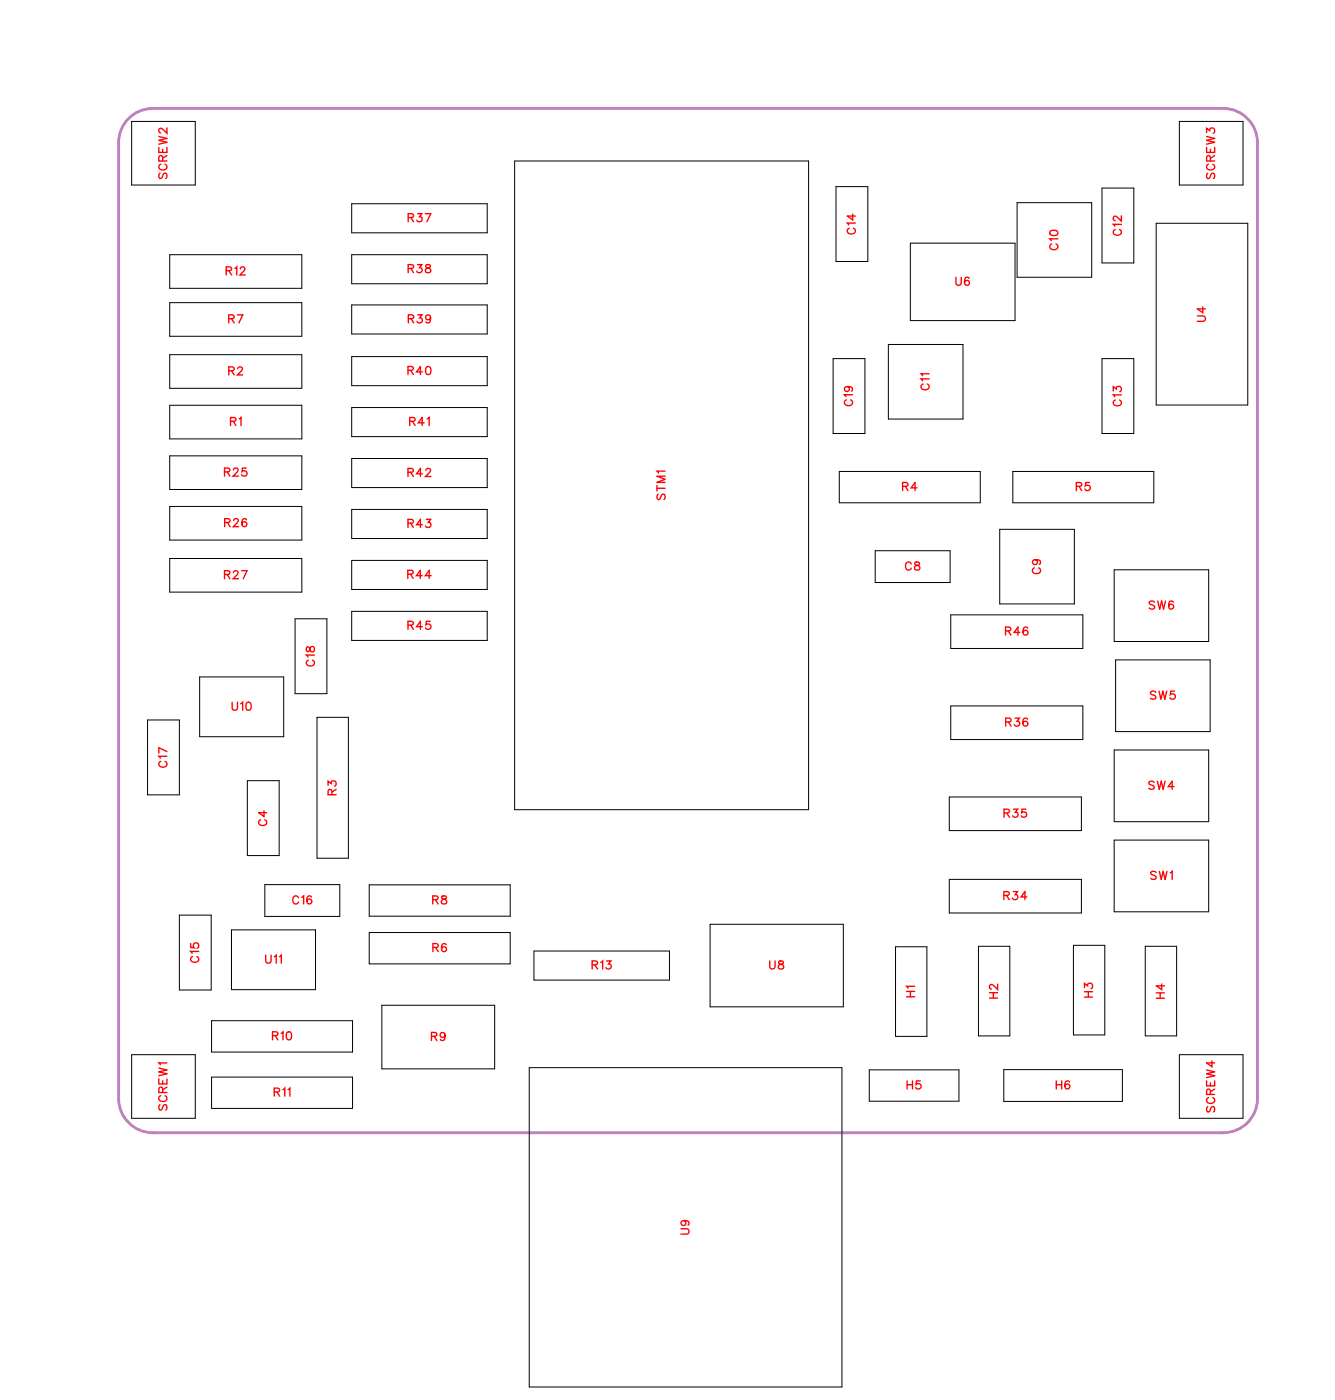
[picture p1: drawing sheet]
<svg xmlns="http://www.w3.org/2000/svg" width="117mm" height="123mm" viewBox="0 0 117 123" stroke-linecap="round" stroke-linejoin="round" font-family="sans-serif">
<path d="M11.1 10.7a2.99 2.99 0 0 1 2.3-1.2h94a3 3 0 0 1 3 3v84a3 3 0 0 1-3 3h-94a3 3 0 0 1-3-3v-84l.1-.7 .2-.6z" fill="none" stroke="#bf80bf" stroke-width=".25"/>
<g fill="none" stroke="#000" stroke-width=".09">
<path d="M11.6 10.7h5.5v5.6h-5.5zM30.9 17.9h11.9v2.6h-11.9zM45.2 14.1h25.8v57h-25.8zM73.4 16.4h2.8v6.6h-2.8zM89.3 17.8h6.6v6.6h-6.6zM96.8 16.5h2.8v6.6h-2.8zM101.5 19.6h8.1v16h-8.1zM103.6 10.7h5.5v5.6h-5.5zM14.9 22.4h11.6v2.9h-11.6zM14.9 26.6h11.6v2.9h-11.6zM14.9 31.2h11.6v2.9h-11.6zM14.9 35.6h11.6v3h-11.6z"/>
<path d="M30.9 22.4h11.9v2.5h-11.9zM30.9 26.8h11.9v2.5h-11.9zM30.9 31.3h11.9v2.6h-11.9zM30.9 35.8h11.9v2.6h-11.9zM73.2 31.5h2.7v6.6h-2.7zM78 30.3h6.6v6.5h-6.6zM79.9 21.4h9.2v6.8h-9.2zM96.8 31.5h2.8v6.6h-2.8zM14.9 40.1h11.6v2.9h-11.6zM14.9 44.5h11.6v3h-11.6zM14.9 49.1h11.6v2.9h-11.6zM17.5 59.5h7.4v5.2h-7.4z"/>
<path d="M25.9 54.4h2.8v6.6h-2.8zM30.9 40.3h11.9v2.5h-11.9zM30.9 44.8h11.9v2.5h-11.9zM30.9 49.2h11.9v2.6h-11.9zM30.9 53.7h11.9v2.6h-11.9zM73.7 41.4h12.4v2.8h-12.4zM76.8 48.4h6.6v2.8h-6.6zM83.5 54h11.6v3h-11.6zM87.8 46.5h6.5v6.6h-6.5zM88.9 41.4h12.4v2.8h-12.4zM97.8 50.1h8.3v6.3h-8.3zM98 58h8.3v6.3h-8.3z"/>
<path d="M13 63.3h2.8v6.5h-2.8zM21.7 68.6h2.8v6.6h-2.8zM23.3 77.7h6.5v2.8h-6.5zM27.8 63h2.8v12.4h-2.8zM32.4 77.7h12.4v2.8h-12.4zM83.4 70h11.6v3h-11.6zM83.4 77.3h11.6v2.9h-11.6zM83.5 62h11.6v3h-11.6zM97.8 65.9h8.3v6.3h-8.3zM97.8 73.8h8.3v6.3h-8.3zM11.6 92.7h5.5v5.6h-5.5zM15.8 80.4h2.7v6.6h-2.7z"/>
<path d="M18.6 89.7h12.4v2.7h-12.4zM18.6 94.6h12.4v2.8h-12.4zM20.3 81.7h7.4v5.3h-7.4zM32.4 81.9h12.4v2.8h-12.4zM33.5 88.3h9.9v5.6h-9.9zM46.5 93.8h27.4v28.1h-27.4zM46.9 83.6h11.9v2.5h-11.9zM62.4 81.2h11.7v7.3h-11.7zM76.3 94h7.9v2.8h-7.9zM78.6 83.2h2.8v7.9h-2.8zM85.9 83.1h2.8v7.9h-2.8zM88.1 94h10.5v2.8h-10.5z"/>
<path d="M94.3 83.1h2.7v7.8h-2.7zM100.6 83.1h2.7v7.9h-2.7zM103.6 92.7h5.5v5.6h-5.5z"/>
</g>
<g fill="none" stroke="#f00" stroke-width=".12">
<path d="M13.9 13v.4h.8v-.4M13.9 12l.8 .2-.8 .1 .8 .2-.8 .2M14 15.2l-.1 .2 .1 .3 .2-.1 .2-.3 .2-.1 .1 .2-.1 .3M14.1 14.4a.26 .26 0 0 0-.2 .3 .26 .26 0 0 0 .3 .2h.2a.26 .26 0 0 0 .3-.2 .26 .26 0 0 0-.2-.3M14.3 14.1v-.4h-.3l-.1 .4h.8M14.3 13.1v.3M14.7 11.2v.5l-.4-.3-.2-.1-.2 .1v.1l.2 .2M14.7 13.7l-.4 .2M35.8 19.1h.4l.1-.2-.2-.1h-.3v.7M36.1 19.1l.2 .4M36.7 18.8h.3l-.2 .2a.24 .24 0 0 1 .2 .4 .24 .24 0 0 1-.4-.1M37.4 18.8h.4l-.3 .7"/>
<path d="M74.9 18.8v.5l-.5-.3h.7M75.1 19.6h-.7l.1 .2M98.5 19.7h-.7l.1 .2M98.5 19v.4l-.4-.3-.2-.1-.1 .1v.2l.1 .1M105.9 11.6v-.3l.3 .2a.24 .24 0 0 1 .4-.2 .24 .24 0 0 1-.1 .4M105.9 13v.4h.8v-.4M105.9 12l.8 .2-.8 .1 .8 .2-.8 .2M106 15.2l-.1 .2 .1 .3 .2-.1 .2-.3 .2-.1 .1 .2-.1 .3M106.1 14.4a.26 .26 0 0 0-.2 .3 .26 .26 0 0 0 .3 .2h.2a.26 .26 0 0 0 .3-.2 .26 .26 0 0 0-.2-.3M106.3 14.1v-.4h-.3l-.1 .4h.8M106.3 13.1v.3M106.7 13.7l-.4 .2"/>
<path d="M19.9 23.8h.4v-.2l-.1-.1h-.3v.7M20.1 32.6l.4-.1 .1-.1-.2-.2h-.3v.7M20.1 28h.4l.1-.2-.2-.1h-.3v.7M20.1 23.8l.2 .4M20.2 37h.4l.1-.2-.2-.1h-.3v.7M20.3 32.6l.3 .3M20.3 28l.3 .4M20.5 37l.2 .4M20.6 23.6l.2-.1v.7M20.8 27.7h.5l-.3 .7M20.9 32.4l.1-.2h.1l.2 .2-.1 .2-.4 .3h.5M21 36.8l.2-.1v.7"/>
<path d="M21.1 23.6l.1-.1h.2l.1 .1-.1 .2-.3 .4h.4M35.8 32.5h.4l.1-.2-.2-.1h-.3v.7M35.8 23.6h.4l.1-.2-.2-.1h-.3v.7M35.9 28h.4v-.2l-.1-.1h-.3v.7M36 37h.4l.1-.2-.2-.1h-.3v.7M36.1 32.5l.2 .4M36.1 23.6l.2 .4M36.1 28l.2 .4M36.2 37l.3 .4M36.7 23.3h.3l-.2 .2a.24 .24 0 0 1 .2 .4 .24 .24 0 0 1-.4-.1M36.7 27.7h.4l-.3 .2a.24 .24 0 0 1 .2 .4 .24 .24 0 0 1-.4-.1M37.1 32.7h-.5l.3-.5v.7"/>
<path d="M37.2 37.2h-.5l.4-.5v.7M37.4 23.3v.2l.3 .1 .1 .1a.24 .24 0 0 1-.2 .3 .24 .24 0 0 1-.2-.3l.4-.3v-.1zM37.5 32.2h.1a.37 .37 0 0 1 .2 .4 .37 .37 0 0 1-.2 .3 .45 .45 0 0 1-.1-.7zM37.5 36.8l.2-.1v.7M37.8 27.9a.22 .22 0 0 1-.3 .2 .22 .22 0 0 1-.1-.4 .22 .22 0 0 1 .4 .1v.1a.34 .34 0 0 1-.3 .5l-.1-.1M74.3 35.1a.26 .26 0 0 0-.2 .3 .26 .26 0 0 0 .3 .2h.2a.26 .26 0 0 0 .3-.2 .26 .26 0 0 0-.2-.3M74.4 34a.22 .22 0 0 1 .2 .3 .22 .22 0 0 1-.4 .1 .22 .22 0 0 1 0-.4h.2a.34 .34 0 0 1 .5 .2l-.1 .2M74.6 20.1a.26 .26 0 0 0-.2 .3 .26 .26 0 0 0 .3 .2h.1a.26 .26 0 0 0 .3-.3 .26 .26 0 0 0-.2-.2M74.9 34.7h-.8l.2 .2M81 33.7a.26 .26 0 0 0-.1 .3 .26 .26 0 0 0 .2 .2h.2a.26 .26 0 0 0 .3-.2 .26 .26 0 0 0-.2-.3M81.6 33.3h-.7l.1 .2M81.6 32.8h-.7l.1 .2"/>
<path d="M83.9 24.4v.5l.2 .2 .3-.1v-.6M85.1 24.5v-.1a.35 .35 0 0 0-.5 .2 .35 .35 0 0 0 .3 .5 .22 .22 0 0 0 .2-.2 .22 .22 0 0 0-.2-.3 .22 .22 0 0 0-.2 .2M92.2 20.3l.3-.1a.3 .3 0 0 1 .4 .3 .38 .38 0 0 1-.4 .2 .38 .38 0 0 1-.3-.3zM92.3 21.4a.26 .26 0 0 0-.1 .3 .26 .26 0 0 0 .3 .2h.1a.26 .26 0 0 0 .3-.2 .26 .26 0 0 0-.2-.3M92.9 21h-.7l.1 .2M97.8 34.3v-.3l.2 .2a.24 .24 0 0 1 .4-.2 .24 .24 0 0 1-.1 .4M97.9 20.2a.26 .26 0 0 0-.1 .3 .26 .26 0 0 0 .2 .2h.2a.26 .26 0 0 0 .3-.2 .26 .26 0 0 0-.2-.3M97.9 35.1a.26 .26 0 0 0-.1 .3 .26 .26 0 0 0 .2 .3h.2a.26 .26 0 0 0 .3-.3 .26 .26 0 0 0-.2-.3M98.5 34.7h-.7l.1 .2M105.1 27.8h.5l.2 .2-.1 .2h-.6M105.6 27v.5l-.5-.4h.7M19.7 41.5l.4-.1 .1-.1-.2-.2h-.3v.7"/>
<path d="M19.7 50.5l.4-.1 .1-.1-.2-.2h-.3v.8M19.7 45.9h.4l.1-.2-.2-.1h-.3v.7M19.9 41.5l.3 .3M19.9 50.5l.3 .4M20 45.9l.2 .4M20.5 41.3l.1-.2h.2l.1 .2-.1 .2-.3 .3h.4M20.5 50.3l.1-.2h.2l.1 .2-.1 .2-.3 .4h.4M20.5 45.7l.2-.1h.1l.1 .1-.1 .2-.3 .4h.5M21.2 50.1h.5l-.3 .8M21.6 41.1h-.3v.3a.25 .25 0 0 1 .3 0 .25 .25 0 0 1 0 .4 .25 .25 0 0 1-.4-.1M21.6 45.7v-.1a.35 .35 0 0 0-.4 .3 .35 .35 0 0 0 .2 .4 .22 .22 0 0 0 .3-.2 .22 .22 0 0 0-.2-.3 .22 .22 0 0 0-.3 .2M26.9 56.9v.3h.2l.3-.4a.24 .24 0 0 1 .2 .2 .24 .24 0 0 1-.2 .3l-.2-.1-.1-.3z"/>
<path d="M27.1 58a.26 .26 0 0 0-.2 .3 .26 .26 0 0 0 .3 .2h.1a.26 .26 0 0 0 .3-.2 .26 .26 0 0 0-.2-.3M27.6 57.6h-.7l.1 .1M35.8 50.4h.4l.1-.2-.2-.1h-.3v.7M35.8 41.5h.4l.1-.2-.2-.1h-.3v.7M35.8 46l.4-.1 .1-.1-.2-.2h-.3v.7M35.8 54.9h.4l.1-.2-.2-.1h-.3v.7M36 50.4l.3 .4M36.1 41.5l.2 .4M36.1 46l.2 .3M36.1 54.9l.2 .4M37.1 50.6h-.5l.3-.5v.7M37.1 41.6h-.5l.3-.4v.7"/>
<path d="M37.1 46.1h-.5l.3-.5v.7M37.1 55.1h-.5l.3-.5v.7M37.4 41.3l.1-.1h.2l.1 .1-.1 .2-.3 .4h.4M37.4 45.6h.4l-.2 .3a.24 .24 0 0 1 .2 .4 .24 .24 0 0 1-.4-.1M37.8 54.6h-.4v.3a.25 .25 0 0 1 .4 0 .25 .25 0 0 1-.1 .4 .25 .25 0 0 1-.3-.1M37.9 50.6h-.5l.3-.5v.7M57.7 42.9h.7M57.7 42.7v.4M57.8 43.4l-.1 .2 .1 .3 .2-.1 .2-.4h.1l.1 .2-.1 .3M58.4 41.4h-.7l.1 .2M58.4 41.8h-.7l.7 .3-.7 .3h.7M79.3 42.7h.4v-.2l-.1-.1h-.3v.7"/>
<path d="M79.5 42.7l.2 .4M80 49.6a.26 .26 0 0 0-.3-.2 .26 .26 0 0 0-.2 .3v.1a.26 .26 0 0 0 .2 .3 .26 .26 0 0 0 .3-.2M80.4 49.4v.2l.3 .1 .1 .2a.24 .24 0 0 1-.3 .2 .24 .24 0 0 1-.2-.2l.4-.3v-.2zM80.5 42.9h-.5l.3-.5v.7M88.3 55.4h.4l.1-.2-.2-.1h-.3v.7M88.5 55.4l.3 .4M89.6 55.6h-.6l.4-.5v.7M90.2 55.2v-.1a.35 .35 0 0 0-.4 .3 .35 .35 0 0 0 .2 .4 .22 .22 0 0 0 .3-.2 .22 .22 0 0 0-.2-.2 .22 .22 0 0 0-.3 .2M90.8 49.9a.26 .26 0 0 0-.1 .3 .26 .26 0 0 0 .2 .2h.2a.26 .26 0 0 0 .3-.2 .26 .26 0 0 0-.2-.3M90.9 49.2a.22 .22 0 0 1 .2 .3 .22 .22 0 0 1-.4 .1 .22 .22 0 0 1 .1-.4h.1a.34 .34 0 0 1 .5 .2l-.1 .2M94.5 42.7h.4l.1-.2-.2-.1h-.3v.7M94.7 42.7l.3 .4"/>
<path d="M95.7 42.4h-.4v.3a.25 .25 0 0 1 .4 0 .25 .25 0 0 1-.1 .4 .25 .25 0 0 1-.3-.1M101.4 52.9l-.2-.1-.3 .1 .1 .2 .3 .1 .1 .2-.2 .1-.3-.1M101.7 52.8l.1 .7 .2-.7 .2 .7 .1-.7M103 52.9v-.1a.35 .35 0 0 0-.4 .3 .35 .35 0 0 0 .2 .4 .22 .22 0 0 0 .3-.2 .22 .22 0 0 0-.2-.2 .22 .22 0 0 0-.3 .2M14.1 66.9a.26 .26 0 0 0-.2 .3 .26 .26 0 0 0 .3 .2h.2a.26 .26 0 0 0 .3-.2 .26 .26 0 0 0-.2-.3M14.7 66.4h-.8l.2 .2M14.7 66l-.8-.3v.5M20.4 61.7v.5l.2 .2 .2-.1 .1-.6M21.1 61.8l.2-.1v.7M21.7 61.7h.1a.37 .37 0 0 1 .3 .4 .37 .37 0 0 1-.3 .3 .45 .45 0 0 1-.1-.7zM22.9 72a.26 .26 0 0 0-.2 .3 .26 .26 0 0 0 .3 .2h.1a.26 .26 0 0 0 .3-.2 .26 .26 0 0 0-.1-.3M23.2 71.2v.5l-.5-.3h.7"/>
<path d="M26.2 78.9a.26 .26 0 0 0-.3-.2 .26 .26 0 0 0-.2 .3v.2a.26 .26 0 0 0 .2 .2 .26 .26 0 0 0 .3-.1M26.5 78.9l.2-.2v.7M27.3 78.8a.35 .35 0 0 0-.4 .2 .35 .35 0 0 0 .2 .4 .22 .22 0 0 0 .3-.2 .22 .22 0 0 0-.2-.2 .22 .22 0 0 0-.3 .2M28.8 69v-.4l.3 .2a.24 .24 0 0 1 .4-.1 .24 .24 0 0 1-.1 .4M29.1 69.8v-.4h-.2l-.1 .1v.3h.7M29.5 69.4l-.4 .2M38 79.1l.4-.1 .1-.1-.2-.2h-.3v.7M38.2 79.1l.3 .3M38.8 78.8v.2l.3 .1 .1 .1a.24 .24 0 0 1-.2 .2 .24 .24 0 0 1-.2-.2l.4-.3v-.1zM88.1 78.7l.5-.1v-.1l-.1-.2h-.4v.7M88.2 71.4h.4v-.2l-.1-.1h-.3v.7M88.3 63.4h.4l.1-.2-.2-.1h-.3v.7"/>
<path d="M88.4 78.7l.2 .3M88.4 71.4l.2 .4M88.5 63.4l.3 .4M89 78.3h.3l-.2 .3a.24 .24 0 0 1 .2 .4 .24 .24 0 0 1-.4-.1M89 71.1h.4l-.2 .3a.24 .24 0 0 1 .1 .4 .24 .24 0 0 1-.4-.1M89.1 63.1h.4l-.2 .3a.24 .24 0 0 1 .2 .3 .24 .24 0 0 1-.4 0M90.1 71.1h-.4v.3a.25 .25 0 0 1 .4 0 .25 .25 0 0 1-.1 .4 .25 .25 0 0 1-.3-.1M90.2 78.8h-.5l.3-.5v.7M90.2 63.2v-.1a.35 .35 0 0 0-.4 .3 .35 .35 0 0 0 .2 .4 .22 .22 0 0 0 .3-.2 .22 .22 0 0 0-.2-.2 .22 .22 0 0 0-.3 .2M101.3 68.7l-.1-.1-.3 .1v.2l.4 .3v.1l-.1 .1-.3-.1M101.5 60.8l-.2-.1-.3 .1 .1 .2 .4 .2v.1l-.2 .1-.3-.1M101.5 76.7l-.2-.1-.3 .1 .1 .1 .4 .2v.2l-.2 .1-.3-.1"/>
<path d="M101.6 68.6l.2 .8 .2-.8 .1 .8 .2-.8M101.8 60.7l.1 .7 .2-.7 .2 .7 .1-.7M101.8 76.6l.2 .7 .1-.7 .2 .7 .2-.7M102.8 76.7l.1-.1v.7M103.1 69.1h-.5l.3-.5v.8M103.1 60.7h-.3v.3a.25 .25 0 0 1 .3 0 .25 .25 0 0 1 0 .4 .25 .25 0 0 1-.4-.1M13.9 94.8v.4h.8v-.4M13.9 93.8l.8 .2-.8 .2 .8 .1-.8 .2M14 97.1l-.1 .1 .1 .3h.2l.2-.4h.2l.1 .1-.1 .3M14.1 96.3a.26 .26 0 0 0-.2 .3 .26 .26 0 0 0 .3 .2h.2a.26 .26 0 0 0 .3-.2 .26 .26 0 0 0-.2-.3M14.3 96v-.4h-.3l-.1 .4h.8M14.3 95v.2"/>
<path d="M14.7 93.4h-.8l.2 .2M14.7 95.5l-.4 .3M16.7 82.9v.3l.3 .1a.25 .25 0 0 1 0-.4 .25 .25 0 0 1 .4 0 .25 .25 0 0 1-.1 .4M16.9 84a.26 .26 0 0 0-.2 .3 .26 .26 0 0 0 .3 .2h.2a.26 .26 0 0 0 .3-.2 .26 .26 0 0 0-.2-.3M17.5 83.6h-.8l.2 .2M23.3 83.9v.5l.2 .2 .3-.1v-.6M23.9 91h.4l.1-.2-.2-.1h-.3v.7M24.1 95.9h.4l.1-.2-.2-.1h-.3v.7M24.1 84.1l.2-.2v.7M24.2 91l.2 .4M24.3 95.9l.3 .4M24.5 84.1l.2-.2v.7"/>
<path d="M24.7 90.8l.2-.1v.7M24.8 95.7l.2-.1v.7M25.2 90.7h.1a.37 .37 0 0 1 .3 .3 .37 .37 0 0 1-.3 .4 .45 .45 0 0 1-.1-.7zM25.3 95.7l.2-.1v.7M37.9 91.1l.4-.1 .1-.1-.2-.2h-.3v.7M38 83.2h.4l.1-.2-.2-.1h-.3v.7M38.1 91.1l.3 .3M38.3 83.2l.2 .4M39.1 91a.22 .22 0 0 1-.3 .1 .22 .22 0 0 1-.1-.3 .22 .22 0 0 1 .3 0l.1 .2a.34 .34 0 0 1-.3 .4l-.1-.1M39.2 83l-.1-.1a.35 .35 0 0 0-.4 .3 .35 .35 0 0 0 .3 .4 .22 .22 0 0 0 .2-.2 .22 .22 0 0 0-.2-.2 .22 .22 0 0 0-.2 .2M52 84.8l.4-.1 .1-.1-.2-.2h-.3v.7M52.2 84.8l.3 .3"/>
<path d="M52.8 84.6l.1-.2v.7M53.3 84.4h.3l-.2 .3a.24 .24 0 0 1 .2 .4 .24 .24 0 0 1-.4-.1M67.6 84.4v.5l.2 .2 .2-.1 .1-.6M68.4 84.5v.2l.3 .1 .1 .1a.24 .24 0 0 1-.2 .3 .24 .24 0 0 1-.3-.3l.5-.3-.1-.1zM79.6 87.6h.7M79.6 87.1h.7M79.7 95v.7M79.7 95.3h.4M79.9 87.1v.5M80.1 95v.7M80.3 86.7h-.7l.1 .1M80.8 95h-.3l-.1 .3a.25 .25 0 0 1 .4 0 .25 .25 0 0 1 0 .3 .25 .25 0 0 1-.4-.1"/>
<path d="M86.9 87.7h.7M86.9 87.2h.7M87.2 87.2v.5M87.6 86.5v.4l-.3-.3-.3-.1-.1 .1v.2l.2 .1M92.8 95.3h.4M92.8 95v.7M93.2 95v.7M93.9 95.1v-.1a.35 .35 0 0 0-.4 .3 .35 .35 0 0 0 .2 .4 .22 .22 0 0 0 .2-.2 .22 .22 0 0 0-.2-.3 .22 .22 0 0 0-.2 .2M95.2 86.8v-.4l.3 .2a.24 .24 0 0 1 .4-.2 .25 .25 0 0 1-.1 .5M95.2 87.6h.7M95.2 87.1h.7M95.6 87.1v.5"/>
<path d="M101.5 87.7h.7M101.5 87.2h.7M101.9 87.2v.5M102 86.5v.5l-.5-.4h.7M105.9 95v.4h.8v-.4M105.9 94l.8 .2-.8 .1 .8 .2-.8 .2M106 97.2l-.1 .2 .1 .3 .2-.1 .3-.4h.1l.1 .2-.1 .3M106.1 96.4a.26 .26 0 0 0-.2 .3 .26 .26 0 0 0 .3 .2h.2a.26 .26 0 0 0 .3-.2 .26 .26 0 0 0-.2-.3M106.3 96.2v-.4l-.3-.1-.1 .5h.8M106.3 95.1v.3M106.4 93.2v.5l-.5-.3h.8M106.7 95.7l-.4 .2"/>
<path d="M59.8 108h.5l.2 .2-.1 .2h-.6M60 107.2a.22 .22 0 0 1 .2 .3 .22 .22 0 0 1-.3 .1 .22 .22 0 0 1 0-.3l.1-.1a.34 .34 0 0 1 .5 .3l-.1 .1"/>
</g>
<g font-size="1.2" fill="#fff">
<text x="15" y="15.7" transform="rotate(-90 15 15.7)">SCREW2</text>
<text x="107" y="15.7" transform="rotate(-90 107 15.7)">SCREW3</text>
<text x="35.8" y="19.8">R37</text>
<text x="75.4" y="20.6" transform="rotate(-90 75.4 20.6)">C14</text>
<text x="93.2" y="22" transform="rotate(-90 93.2 22)">C10</text>
<text x="98.8" y="20.7" transform="rotate(-90 98.8 20.7)">C12</text>
<text x="19.8" y="24.5">R12</text>
<text x="20" y="28.7">R7</text>
<text x="35.8" y="24.3">R38</text>
<text x="35.8" y="28.7">R39</text>
<text x="83.9" y="25.4">U6</text>
<text x="106.1" y="28.3" transform="rotate(-90 106.1 28.3)">U4</text>
<text x="20" y="33.2">R2</text>
<text x="35.8" y="33.2">R40</text>
<text x="75.2" y="35.7" transform="rotate(-90 75.2 35.7)">C19</text>
<text x="81.9" y="34.3" transform="rotate(-90 81.9 34.3)">C11</text>
<text x="98.8" y="35.7" transform="rotate(-90 98.8 35.7)">C13</text>
<text x="20.2" y="37.7">R1</text>
<text x="35.9" y="37.7">R41</text>
<text x="19.7" y="42.1">R25</text>
<text x="19.7" y="46.6">R26</text>
<text x="35.8" y="42.2">R42</text>
<text x="35.8" y="46.6">R43</text>
<text x="58.7" y="44" transform="rotate(-90 58.7 44)">STM1</text>
<text x="79.2" y="43.4">R4</text>
<text x="94.5" y="43.4">R5</text>
<text x="19.7" y="51.1">R27</text>
<text x="35.7" y="51.1">R44</text>
<text x="79.4" y="50.4">C8</text>
<text x="91.7" y="50.5" transform="rotate(-90 91.7 50.5)">C9</text>
<text x="100.8" y="53.8">SW6</text>
<text x="27.9" y="58.6" transform="rotate(-90 27.9 58.6)">C18</text>
<text x="35.8" y="55.6">R45</text>
<text x="88.2" y="56.1">R46</text>
<text x="20.3" y="62.7">U10</text>
<text x="88.2" y="64.1">R36</text>
<text x="101" y="61.7">SW5</text>
<text x="15" y="67.5" transform="rotate(-90 15 67.5)">C17</text>
<text x="29.8" y="69.9" transform="rotate(-90 29.8 69.9)">R3</text>
<text x="100.8" y="69.6">SW4</text>
<text x="23.7" y="72.6" transform="rotate(-90 23.7 72.6)">C4</text>
<text x="88.1" y="72.1">R35</text>
<text x="101" y="77.6">SW1</text>
<text x="25.6" y="79.7">C16</text>
<text x="37.9" y="79.7">R8</text>
<text x="38" y="83.9">R6</text>
<text x="88.1" y="79.3">R34</text>
<text x="17.7" y="84.6" transform="rotate(-90 17.7 84.6)">C15</text>
<text x="23.3" y="84.9">U11</text>
<text x="51.9" y="85.4">R13</text>
<text x="67.5" y="85.4">U8</text>
<text x="80.6" y="87.6" transform="rotate(-90 80.6 87.6)">H1</text>
<text x="87.9" y="87.8" transform="rotate(-90 87.9 87.8)">H2</text>
<text x="96.2" y="87.7" transform="rotate(-90 96.2 87.7)">H3</text>
<text x="102.5" y="87.8" transform="rotate(-90 102.5 87.8)">H4</text>
<text x="23.9" y="91.7">R10</text>
<text x="37.8" y="91.7">R9</text>
<text x="79.6" y="96">H5</text>
<text x="92.7" y="96">H6</text>
<text x="15" y="97.6" transform="rotate(-90 15 97.6)">SCREW1</text>
<text x="24" y="96.6">R11</text>
<text x="107" y="97.8" transform="rotate(-90 107 97.8)">SCREW4</text>
<text x="60.8" y="108.5" transform="rotate(-90 60.8 108.5)">U9</text>
</g>
</svg>
